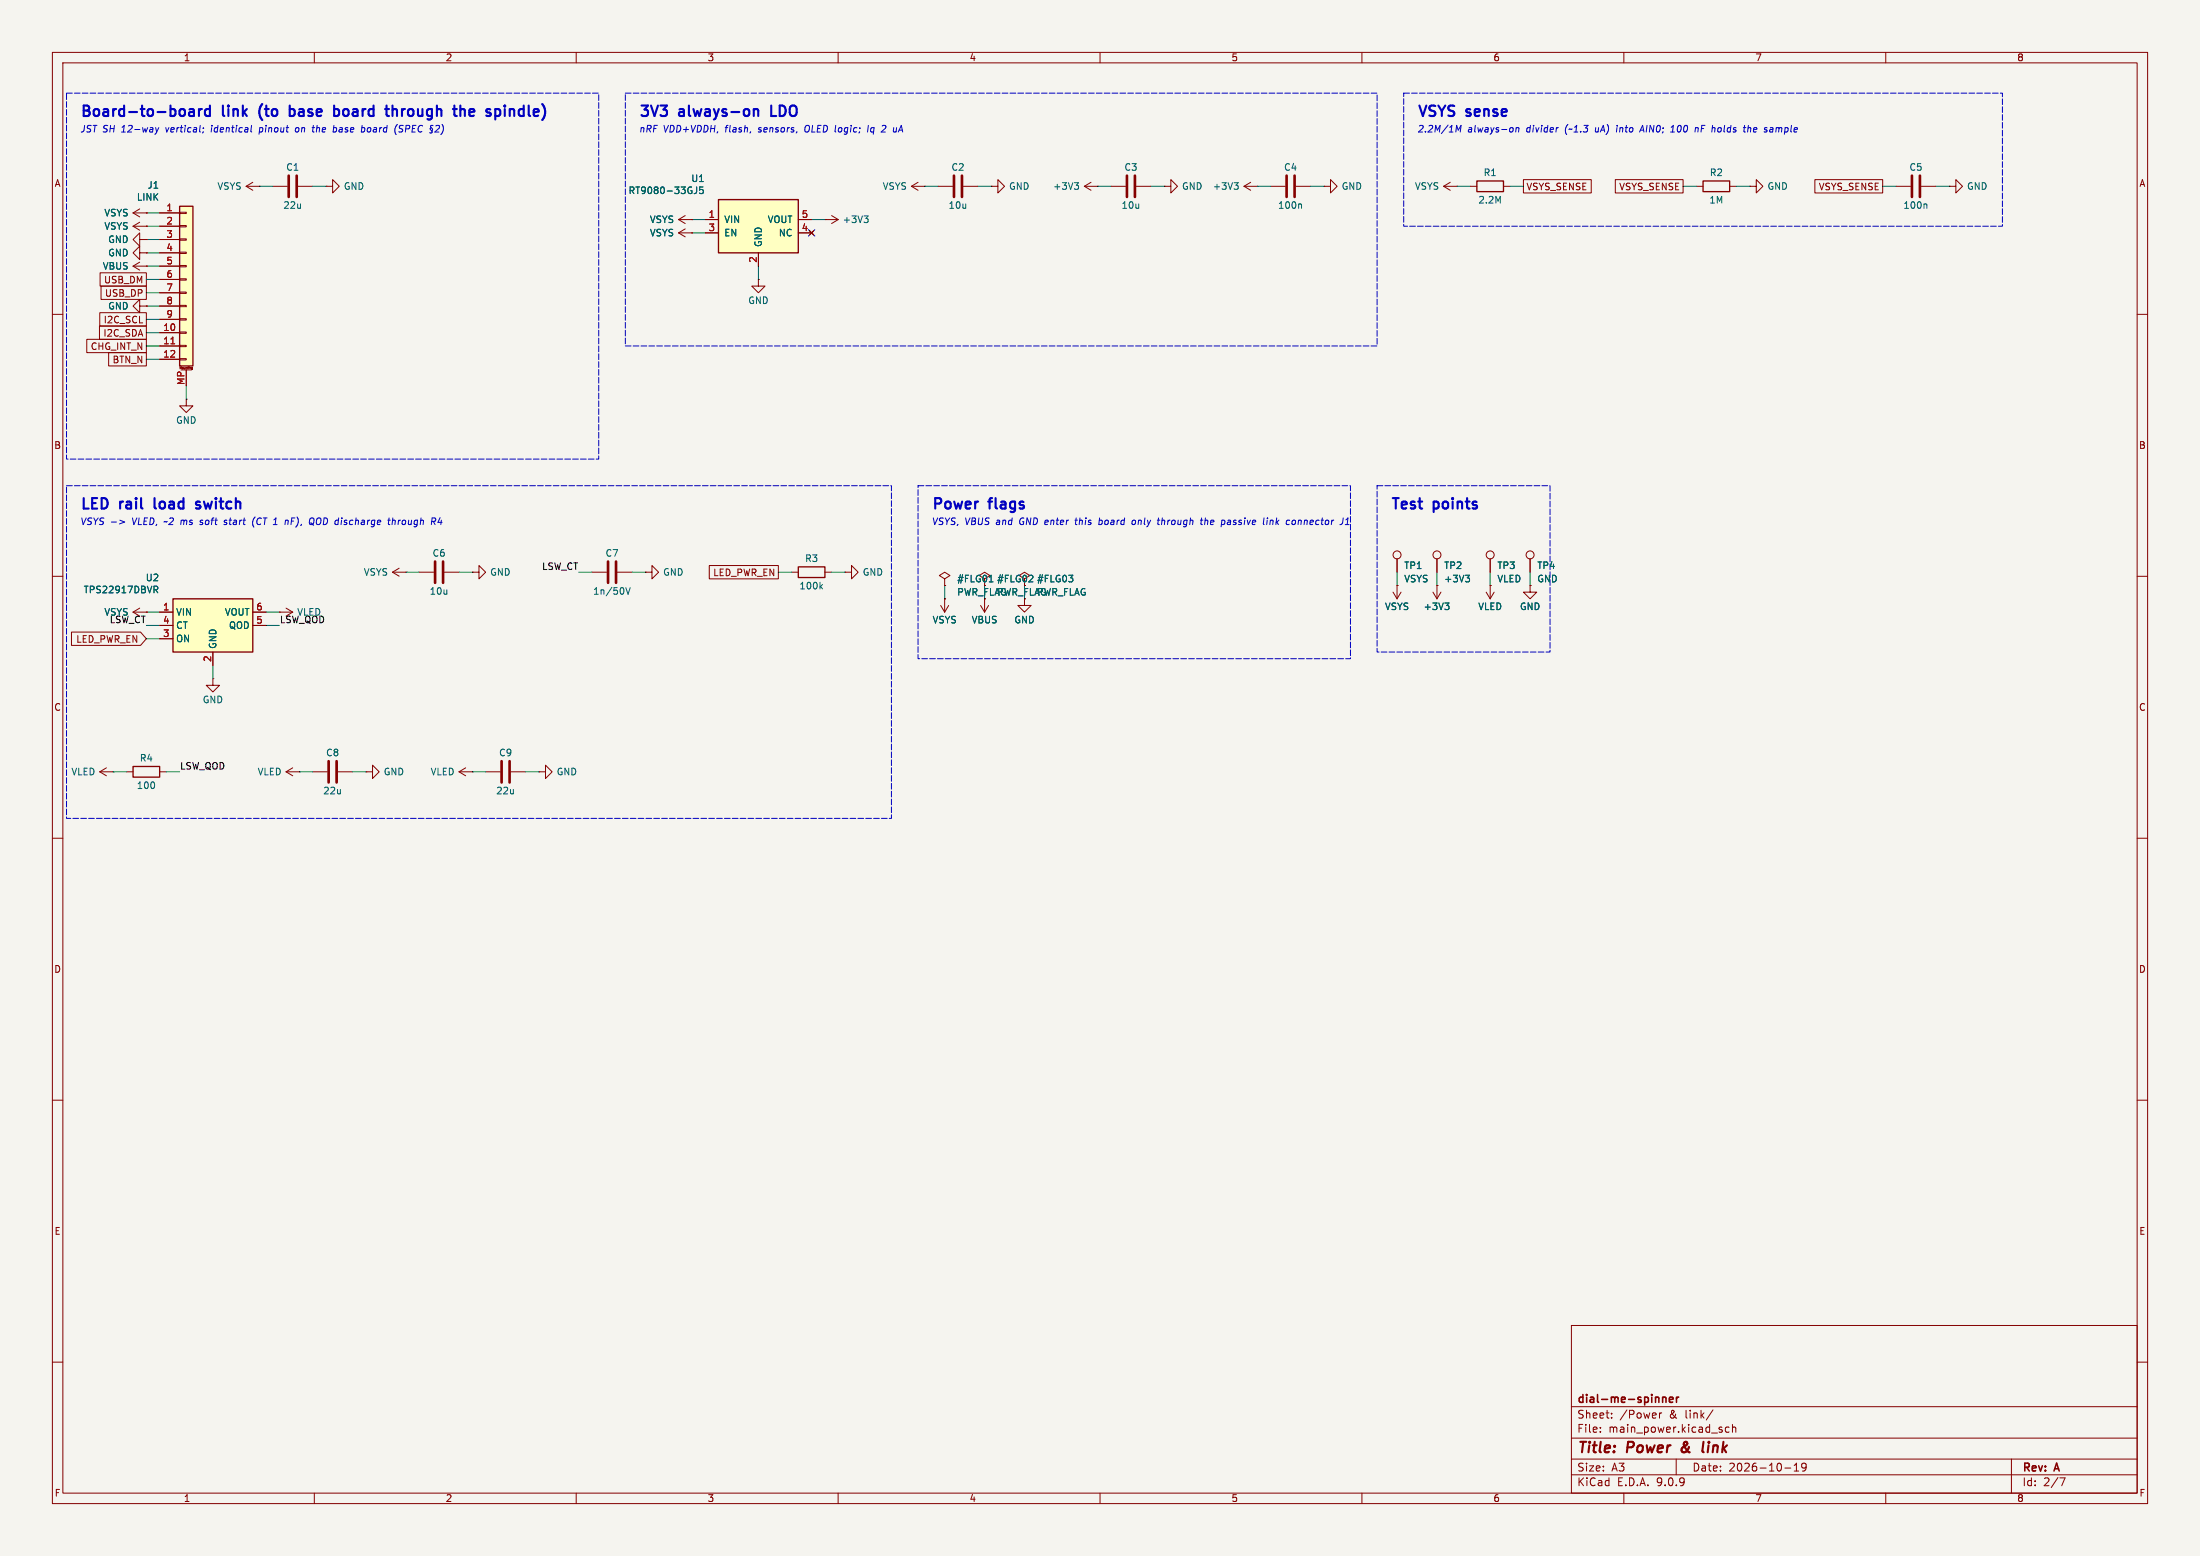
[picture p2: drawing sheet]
<svg xmlns="http://www.w3.org/2000/svg" width="420mm" height="297mm" viewBox="0 0 420 297" stroke-linecap="round" stroke-linejoin="round" font-family="sans-serif">
<path d="M0 0h420v297h-420z" fill="#f5f4ef" stroke="#f5f4ef" stroke-width=".19"/>
<g fill="none" stroke="#840000" stroke-width=".19">
<path d="M10 10h400v277h-400zM12 12h396v273h-396zM60 10v2M110 10v2M160 10v2M210 10v2M260 10v2M310 10v2M360 10v2M10 60h2M408 60h2M10 110h2"/>
<path d="M195.6 114.3v1.3h1.2l-1.2 1.2-1.3-1.2h1.3M408 110h2M10 160h2M408 160h2M10 210h2M408 210h2M300 253h108v32h-108zM10 260h2M300 278.5h108M300 274.5h108M300 268.5h108M305.5 273.2v.2"/>
<path d="M305.5 272.5v.1M307.7 270.5v.2M307.7 269.8v.1M316.8 269.7v1M317.2 269.7l-.3 .1-.1 .2M320 278.5v3M327 269.1l-1.3 1.9M330.1 272.5l-.4-.1-.3 .3 .1 .6h.6M330.7 272.5l.2-.1 .4 .1 .1 .9M330.7 271.9v1.5M342.5 279.7l.4-.4v1.5M344.8 279.9l-.3 .3h-.3l-.3-.3 .2-.5 .4-.1 .2 .1a.99 .99 0 0 1-.3 1.4h-.3"/>
<path d="M384 278.5v6.5M408 260h2M60 285v2M110 285v2M160 285v2M210 285v2M260 285v2M300 281.5h108M310 285v2M340.7 280.2h1.2M342.5 280.8h.9M360 285v2"/>
<path d="M393.2 282.1h1l-.6 1.5"/>
</g>
<path d="M321.2 276.3a.53 .53 0 0 0 0 .8M325.2 275.2l-.2 1.7 .2 .3" fill="none" stroke="#840000" stroke-width=".4"/>
<path d="M317.4 266.7v1M317.4 266.8l.2-.1 .4 .1v.9M318.7 267.2l.7-.2-.1-.2-.4-.1-.2 .2 .1 .7h.5M320 266.7v1M320.5 266.7l-.3 .1-.2 .2" fill="none" stroke="#840000" stroke-width=".3"/>
<path d="M137.2 38.1h15.2v10.2h-15.2z" fill="#ffffc2"/>
<path d="M137.2 38.1h15.2v10.2h-15.2z" fill="none" stroke="#840000" stroke-width=".25"/>
<g fill="none" stroke="#840000" stroke-width=".19">
<path d="M174 35.6l1.3 .7M174 35.6h2.5M175.3 34.8l-1.3 .8M176.5 35.6h.1M179.1 35.6h2.8M183.9 35.6h2.8M189.2 35.6h1.3v-1.3l1.3 1.3-1.3 1.2v-1.2M189.2 35.6h.1M207 35.6h2.5M207 35.6l1.3 .7M208.3 34.8l-1.3 .8M209.5 35.6h.1"/>
<path d="M212.1 35.6h2.8M216.9 35.6h2.8M222.2 35.6h1.3v-1.3l1.3 1.3-1.3 1.2v-1.2M222.2 35.6h.1M237.5 35.6h2.5M237.5 35.6l1.3 .7M238.8 34.8l-1.3 .8M240 35.6h.1M242.6 35.6h2.8M247.4 35.6h2.8M252.7 35.6h1.3v-1.3l1.3 1.3-1.3 1.2v-1.2M252.7 35.6h.1"/>
<path d="M129.5 41.9h2.6M129.5 44.5h2.6M129.5 44.5l1.3 .7M129.5 41.9l1.3 .8M130.8 43.7l-1.3 .8M130.8 41.1l-1.3 .8M132.1 44.5h.1M132.1 41.9h.1M134.6 41.9h2.6M134.6 44.5h2.6M144.8 48.3v2.5M152.4 41.9h2.5"/>
<path d="M152.4 44.5h2.5M154.6 44.1l.7 .7M155.3 44.1l-.7 .7M157.5 41.9h.1M157.5 41.9h2.5M158.7 41.1l1.3 .8M160 41.9l-1.3 .8M25.4 116.8l1.3 .8M25.4 116.8h2.5M26.7 116.1l-1.3 .7M27.9 116.8h.1M74.9 109.2l1.3 .8"/>
<path d="M74.9 109.2h2.6M76.2 108.5l-1.3 .7M77.5 109.2h.1M179.6 115.6l.7 1.2M180.3 114.3h.1M180.3 110.5l1.1-.6-1.1-.7-1 .7 1 .6v1.3M180.3 111.8h.1M180.3 114.3v2.5M181.1 115.6l-.8 1.2M187.2 115.6l.8 1.2M188 110.5l1-.6-1-.7-1.1 .7 1.1 .6v1.3M188 114.3v2.5"/>
<path d="M188.7 115.6l-.7 1.2M195.6 110.5l1-.6-1-.7-1 .7 1 .6v1.3"/>
</g>
<path d="M133 35.7l-.1 1.1-.4 .2M134.2 35.7h-.6l-.1 .6 .2-.1h.4l.2 .2-.1 .4-.2 .2-.5-.2M205.1 34.9h.8l-.4 .5M205.7 35.4l.2 .2v.3l-.2 .2M235.6 34.9h.8l-.4 .5M236.1 35.4l.3 .2v.3l-.3 .2M248.3 38.9l.2 .2v.7M164.9 41.2h.8l-.4 .5M165.5 41.7l.2 .2v.3l-.2 .3" fill="none" stroke="#006464" stroke-width=".19"/>
<path d="M182.1 33.5v4.1M183.6 33.5v4.1M215.1 33.5v4.1M216.7 33.5v4.1M245.6 33.5v4.1M247.1 33.5v4.1" fill="none" stroke="#840000" stroke-width=".51"/>
<path d="M33 114.3h15.3v10.2h-15.3z" fill="#ffffc2"/>
<path d="M33 114.3h15.3v10.2h-15.3zM152.4 108.2h5.1v2h-5.1zM25.4 146.3h5.1v2h-5.1z" fill="none" stroke="#840000" stroke-width=".25"/>
<g fill="none" stroke="#840000" stroke-width=".19">
<path d="M47 35.6l1.3 .7M47 35.6h2.5M48.3 34.8l-1.3 .8M49.5 35.6h.1M26.7 58.4v-1.2l-1.3 1.2 1.3 1.3v-1.3h1.2M27.9 58.4h.1M144.8 53.3v1.3h1.2l-1.2 1.3-1.3-1.3h1.3M144.8 53.3h.1M35.6 76.2v1.3h1.2l-1.2 1.2-1.3-1.2h1.3M35.6 76.2h.1M30.5 116.8h2.5M30.5 119.4h2.5"/>
<path d="M48.3 116.8h2.5M48.3 119.4h2.5M53.3 116.8h.1M53.3 116.8h2.6M54.6 116.1l1.3 .7M55.9 116.8l-1.3 .8M80 109.2h2.8M84.8 109.2h2.8M90.2 109.2h1.2v-1.2l1.3 1.2-1.3 1.3v-1.3M90.2 109.2h.1M113 109.2h2.8M117.9 109.2h2.7"/>
<path d="M123.2 109.2h1.3v-1.2l1.2 1.2-1.2 1.3v-1.3M123.2 109.2h.1M151.1 109.2h1.3M157.5 109.2h1.2M161.3 109.2h1.3v-1.2l1.2 1.2-1.2 1.3v-1.3M161.3 109.2h.1M30.5 121.9h2.5M40.6 124.5v2.5M24.1 147.3h1.3M30.5 147.3h1.2M59.7 147.3h2.8M64.5 147.3h2.8"/>
<path d="M87.6 147.3h2.6M87.6 147.3l1.3 .8M88.9 146.6l-1.3 .7M90.2 147.3h.1M92.7 147.3h2.8M97.5 147.3h2.8M102.9 147.3h1.2v-1.2l1.3 1.2-1.3 1.3v-1.3M102.9 147.3h.1"/>
</g>
<path d="M29.4 111.9h.5l.2 .2-.1 .4-.6 .1M29.7 112.6l.4 .6M119.5 112.2l.4 1.2 .4-1.2M156.7 111.9l.3 .5M157 111.6l-.5 .5" fill="none" stroke="#006464" stroke-width=".19"/>
<path d="M83.1 107.2v4.1M84.6 107.2v4.1M116.1 107.2v4.1M117.6 107.2v4.1M62.7 145.3v4.1M64.3 145.3v4.1M95.8 145.3v4.1M97.3 145.3v4.1" fill="none" stroke="#840000" stroke-width=".51"/>
<path d="M34.3 39.4h2.5v30.5h-2.5z" fill="#ffffc2"/>
<path d="M34.3 39.4h2.5v30.5h-2.5zM281.9 34.5h5.1v2.1h-5.1zM325.1 34.5h5.1v2.1h-5.1z" fill="none" stroke="#840000" stroke-width=".25"/>
<g fill="none" stroke="#840000" stroke-width=".19">
<path d="M26.7 39.9l-1.3 .7M52.1 35.6h2.8M56.9 35.6h2.8M62.2 35.6h1.3v-1.3l1.3 1.3-1.3 1.2v-1.2M62.2 35.6h.1M275.6 35.6h2.5M275.6 35.6l1.3 .7M276.9 34.8l-1.3 .8M278.1 35.6h.1M280.7 35.6h1.2M287 35.6h1.3M290.8 34.3h13v2.5h-13z"/>
<path d="M308.4 34.3h12.9v2.5h-12.9zM323.8 35.6h1.3M330.2 35.6h1.3M334 35.6h1.3v-1.3l1.2 1.3-1.2 1.2v-1.2M334 35.6h.1M346.5 34.3h12.9v2.5h-12.9zM361.9 35.6h2.8M366.8 35.6h2.8M372.1 35.6h1.3v-1.3l1.2 1.3-1.2 1.2v-1.2M372.1 35.6h.1M19 59.7h8.9v2.5h-8.9zM19.1 52.1h8.8v2.5h-8.8z"/>
<path d="M19.3 54.6h8.6v2.6h-8.6zM25.4 40.6h2.5M25.4 43.2h2.5M25.4 50.8h2.5M25.4 50.8l1.3 .8M25.4 40.6l1.3 .8M25.4 43.2l1.3 .7M26.7 45.7v-1.2l-1.3 1.2 1.3 1.3v-1.3h1.2M26.7 48.3v-1.3l-1.3 1.3 1.3 1.2v-1.2h1.2M26.7 50l-1.3 .8M26.7 42.4l-1.3 .8M27.9 50.8h.1"/>
<path d="M27.9 40.6h.1M27.9 45.7h.1M27.9 43.2h.1M27.9 48.3h.1M27.9 58.4h.1M30.5 40.6h3.8M30.5 43.2h3.8M30.5 45.7h3.8M30.5 48.3h3.8M30.5 50.8h3.8M30.5 53.3h3.8M30.5 55.9h3.8"/>
<path d="M30.5 58.4h3.8M34.3 40.5h1.3v.3h-1.3zM34.3 43.1h1.3v.2h-1.3zM34.3 45.6h1.3v.2h-1.3zM34.3 48.1h1.3v.3h-1.3zM34.3 50.7h1.3v.2h-1.3zM34.3 53.2h1.3v.3h-1.3zM34.3 55.8h1.3v.2h-1.3zM34.3 58.3h1.3v.2h-1.3zM132.1 41.9h.1M132.1 44.5h.1M134.6 41.9h2.6"/>
<path d="M134.6 44.5h2.6M144.8 48.3v2.5M152.4 41.9h2.5M152.4 44.5h2.5M154.6 44.1l.7 .7M155.3 44.1l-.7 .7M16.6 64.8h11.3v2.5h-11.3zM19 62.2h8.9v2.6h-8.9zM20.7 67.3h7.2v2.6h-7.2zM30.5 61h3.8M30.5 63.5h3.8M30.5 66h3.8"/>
<path d="M30.5 68.6h3.8M34.3 60.8h1.3v.3h-1.3zM34.3 63.4h1.3v.2h-1.3zM34.3 65.9h1.3v.3h-1.3zM34.3 68.5h1.3v.2h-1.3zM34.5 70.6h2.1M35.6 70.6v3.1M36.7 70.4h-.1v-.2l.1-.1v.4h-.1M27.9 116.8h.1M30.5 116.8h2.5M30.5 119.4h2.5M48.3 116.8h2.5"/>
<path d="M48.3 119.4h2.5M135.4 107.9h13.2v2.6h-13.2zM180.3 111.8h.1M180.3 114.3h.1M265.9 113l.8 1.3M266.7 111.8h.1M266.7 106.7v2.5M266.7 111.8v2.5M267.5 113l-.8 1.3M273.6 113l.7 1.3M274.3 111.8h.1M274.3 106.7v2.5"/>
<path d="M274.3 111.8v2.5M275.1 113l-.8 1.3M283.7 113l.8 1.3M284.5 111.8h.1M284.5 106.7v2.5M284.5 111.8v2.5M285.2 113l-.7 1.3M292.1 111.8v1.2h1.3l-1.3 1.3-1.3-1.3h1.3M292.1 111.8h.1M292.1 106.7v2.5M13.6 120.6h13.2l1.1 1.3-1.1 1.3h-13.2zM30.5 121.9h2.5"/>
<path d="M40.6 129.5v1.3h1.3l-1.3 1.3-1.2-1.3h1.2M40.6 129.5h.1M40.6 124.5v2.5M19 147.3h2.6M19 147.3l1.3 .8M20.3 146.6l-1.3 .7M21.6 147.3h.1M54.6 147.3l1.3 .8M54.6 147.3h2.5M55.9 146.6l-1.3 .7M57.1 147.3h.1M69.8 147.3h1.3v-1.2l1.3 1.2-1.3 1.3v-1.3"/>
<path d="M69.8 147.3h.1"/>
<circle cx="266.7" cy="105.9" r=".76"/>
<circle cx="274.3" cy="105.9" r=".76"/>
<circle cx="284.5" cy="105.9" r=".76"/>
<circle cx="292.1" cy="105.9" r=".76"/>
</g>
<path d="M32.6 65.6h.8" fill="none" stroke="#a90000" stroke-width=".19"/>
<path d="M55.1 33.5v4.1M56.6 33.5v4.1M365 33.5v4.1M366.5 33.5v4.1" fill="none" stroke="#840000" stroke-width=".51"/>
<path d="M133 35.7l-.1 1.1-.4 .2M134.2 35.7h-.6l-.1 .6 .2-.1h.4l.2 .2-.1 .4-.2 .2-.5-.2M367.7 38.9l.1 .2v.7M29.4 111.9h.5l.2 .2-.1 .4-.6 .1M29.7 112.6l.4 .6M275.8 115.1h.8l-.4 .5M276.4 115.6l.2 .2v.3l-.2 .3M279.8 109.8h.7l-.4 .5M280.3 110.3l.2 .2v.3l-.2 .3" fill="none" stroke="#006464" stroke-width=".19"/>
<g fill="none" stroke="#009600" stroke-width=".19">
<path d="M49.5 35.6h2.6M59.7 35.6h2.5M176.5 35.6h2.6M186.7 35.6h2.5M209.5 35.6h2.6M219.7 35.6h2.5M240 35.6h2.6M250.2 35.6h2.5M278.1 35.6h2.6M288.3 35.6h2.5M321.3 35.6h2.5M331.5 35.6h2.5"/>
<path d="M359.4 35.6h2.5M369.6 35.6h2.5M27.9 43.2h2.6M27.9 40.6h2.6M27.9 48.3h2.6M27.9 58.4h2.6M27.9 55.9h2.6M27.9 53.3h2.6M27.9 50.8h2.6M27.9 45.7h2.6M132.1 44.5h2.5M132.1 41.9h2.5"/>
<path d="M144.8 50.8v2.5M154.9 41.9h2.6M27.9 63.5h2.6M27.9 61h2.6M27.9 66h2.6M27.9 68.6h2.6M35.6 73.7v2.5M27.9 116.8h2.6M27.9 119.4h2.6M50.8 116.8h2.5M50.8 119.4h2.5M77.5 109.2h2.5"/>
<path d="M87.6 109.2h2.6M110.5 109.2h2.5M120.6 109.2h2.6M148.6 109.2h2.5M158.7 109.2h2.6M180.3 111.8v2.5M188 111.8v2.5M195.6 111.8v2.5M266.7 109.2v2.6M274.3 109.2v2.6M284.5 109.2v2.6M292.1 109.2v2.6"/>
<path d="M27.9 121.9h2.6M40.6 127v2.5M21.6 147.3h2.5M31.7 147.3h2.6M57.1 147.3h2.6M67.3 147.3h2.5M90.2 147.3h2.5M100.3 147.3h2.6"/>
</g>
<path d="M154.3 43.8l1.2 1.3M155.5 43.8l-1.2 1.3" fill="none" stroke="#000084" stroke-width=".19"/>
<g fill="none" stroke="#0000c2" stroke-width=".19">
<path d="M29.7 24.4l.2 .8M29.9 25.2l-.2 .3M30.3 24.4l-.4 .8M38.8 25.1l-.1 .3M38.8 24.4v.1M47.9 25.1l.1 .1M48 23.9l-.1 1.1M49.5 25.1l.1 .1M49.6 24.4l-.2 1.2M56.9 24.4l-.4 .1-.1 .5 .1 .1 .3 .1M59.6 24.4h.5M59.7 25.1l.3 .1"/>
<path d="M59.8 23.9l-.1 1.1M63.7 24.4h.4l.2 .2-.1 .5-.5 .1M69.2 24.4l.4 .1v.5l-.1 .1-.4 .1M75.9 23.8l-.2 .2M76.1 25.1l.5 .1M83.8 24.5l-.8 .7h.8M84.6 24.8l-.4 .9M143.3 25.1l-.1 .2M153.8 24.1a.95 .95 0 0 0 0 1M165.8 23.9l-.2 1.3M168.6 23.9h.3M169 24.5l-.8 .7h.8"/>
<path d="M171.1 25.1l-.2 .1M171.2 24.4l-.1 .8M278.1 23.9l.3 .9 .5-.9-.1 1.3M288.7 24.4l.2 .2-.2 .5M289.4 24.5l.2-.1h.3v.8M289.5 24.4l-.2 .8M308.7 24.4l-.1 .8M308.7 23.9v.2M313.2 24.8h.6M313.6 23.9l-.6 1.3M318.9 25.2h.7M319 24.3l.4-.4-.1 1.3"/>
<path d="M323.7 24.5l.2-.1h.3l-.1 .8M323.7 24.4l-.1 .8M332.8 24.4h.5M333.1 25.2h.1M333.8 23.9l-.2 1.3M334.2 24.4h-.3l-.2 .1M338.3 24.4h-.4M338.3 24.7h-.3l-.2 .2 .1 .2 .4 .1M22.9 99.3l.9 .3-1 .4M38.4 99.3l-.2 .2 .2 .2M43.2 99.3h-.3l-.1 .2 .3 .2M48.4 99a1.42 1.42 0 0 0 .1 1.6"/>
<path d="M48.7 98.7l-.2 .2M54.9 99.3l.1 .2-.1 .6M59.4 99.8l.5 .5M59.5 98.9h.3a.75 .75 0 0 1-.5 1.2M74 99.3h.5M74.3 98.9l-.2 1.1 .3 .1M74.9 99.4l.2-.1h.3v.8M75 98.9l-.2 1.2M82.5 98.9h.5l.2 .2-.2 .4h-.6M82.7 99.5l.4 .6M84 98.8l-.4 .9h.8M84.3 99.3l-.1 .8"/>
<path d="M205.2 99.3h.5M205.4 98.9l-.1 1.1 .3 .1M209.9 98.9l-.1 1.2M210.2 99.3h-.3M216.7 99.3h-.4l-.2 .6 .2 .2 .4-.1M220.9 99.3h.5M221.9 98.9l-.2 1.2M229.2 99.3h.4M229.4 98.9l-.1 1.1 .2 .1M230.1 98.9l-.1 1.2M230.2 99.3l-.1 .1M233.7 99.3l.1 .2-.1 .5"/>
<path d="M241.9 99.3l-.1 .8M242 98.9v.1M242.5 99.3l-.1 .8M247.1 99.3l-.4 .1-.1 .5 .2 .2h.3M256.4 98.9l-.1 .9-.2 .3M256.9 99.2l.4-.3-.1 1.2M38.1 100.1h.4M42.7 100.1h.5M209.8 100.1h.3M221.1 100.1h.2M256.8 100.1h.7"/>
</g>
<g fill="none" stroke="#0000c2" stroke-width=".4">
<path d="M50.1 19.9l-.4 .5M103.5 19.9l.4 .5M16.9 20.3l-.3-.2h-.6v2M23.7 20.1v2M27.1 20.1v1.8M32.6 20.1v2M36.2 20.9h.7l.1 1.2M36.2 22h.8M37 21.3l-.8 .2M38 20.8v1.3M38.6 20.8l-.4 .1-.2 .3M40.1 20.9l-.6-.1-.4 .4v.6l.2 .2h.8"/>
<path d="M40.1 20.1v2M42.6 20.1v1.8M43.6 20.1v.2M46.4 20.1v2M50.8 20.1v1.8M55.3 20.9l.6-.1 .3 .2M55.3 20.1v2M56.2 22l-.3 .1-.6-.1M63.8 20.1v2M64 20.8h.4l.3 .4-.1 .8-.2 .1h-.4M71.3 20.1v2M73.8 20.1v1.8"/>
<path d="M74.9 21a.5 .5 0 0 1 .9 .1v1M74.9 20.1v2M83.4 20.1v2M86.7 20.1v1.8M87.9 20.1v2M88.2 20.8h.3l.2 .3v1M89.9 20.8l-.3 .3v.8l.3 .2M90.6 21.3l-1 .2M96.4 20.1v.2M96.4 20.8v1.3M100 20.1v2M100.9 20.1v1.8"/>
<path d="M122.5 20.1h1.2l-.7 .8M124.3 20.1l.6 2 .7-2M126.1 20.1h1.2l-.6 .8M131.5 20.1v1.8M144 20.9h.7l.1 1.2M147.2 20.1v2h1M149.8 20.4l-.5-.3h-.5v2M150.8 20.4a.68 .68 0 0 1 1.2 0M271 20.1l.6 2 .7-2M274 20.2l-.8-.1-.2 .2M274.6 20.1l.6 1.1 .7-1.1M277.6 20.2l-.7-.1-.3 .2"/>
<path d="M16 95.1v2M18.6 95.1h-1v2M20.4 95.4l-.5-.3h-.5v2M26 95.1v.2M26.9 95.1v1.7M29.5 95.1l.1 1.9M35 95.1v2M38.2 95.8l-.5-.1-.3 .3 .1 .3 .7 .2v.5h-.8M41.2 95.1v.2M42.2 95.1v1.7M45 95.1v2M179.6 95.3l-.3-.2h-.8v2"/>
<path d="M189.4 95.1l-.4 .1-.1 .2M190.1 95.1v1.7M265.9 95.1h1.1M266.5 95.1v2M271 95.1v1.7M277.3 95.1v.2M280.1 95.1v1.7"/>
</g>
<path d="M12.7 17.8h101.6v69.8h-101.6zM119.4 17.8h143.5v48.2h-143.5zM268 17.8h114.3v25.4h-114.3zM12.7 92.7h157.5v63.5h-157.5zM175.3 92.7h82.5v33h-82.5zM262.9 92.7h33v31.8h-33z" fill="none" stroke="#0000c2" stroke-width=".19" stroke-dasharray="1.1 .4"/>
<g font-size="2.8" fill="#0000c2">
<text x="15.2" y="23.3">Board-to-board</text>
<text x="42.6" y="23.3">link</text>
<text x="50.4" y="23.3">(to</text>
<text x="57" y="23.3">base</text>
<text x="66.2" y="23.3">board</text>
<text x="77" y="23.3">through</text>
<text x="90.8" y="23.3">the</text>
<text x="97.8" y="23.3">spindle)</text>
<text x="121.9" y="23.3">3V3</text>
<text x="129.8" y="23.3">always-on</text>
<text x="148.1" y="23.3">LDO</text>
<text x="270.5" y="23.3">VSYS</text>
<text x="280.1" y="23.3">sense</text>
<text x="15.2" y="98.2">LED</text>
<text x="23" y="98.2">rail</text>
<text x="30.4" y="98.2">load</text>
<text x="39.2" y="98.2">switch</text>
<text x="177.8" y="98.2">Power</text>
<text x="189" y="98.2">flags</text>
<text x="265.4" y="98.2">Test</text>
<text x="273.8" y="98.2">points</text>
</g>
<g font-size="2.8" fill="#840000">
<text x="301" y="277.9">Title:</text>
<text x="310.6" y="277.9">Power</text>
<text x="321.8" y="277.9">&amp;</text>
<text x="326.6" y="277.9">link</text>
</g>
<g font-size="2.1" fill="#840000">
<text x="301" y="268.2">dial-me-spinner</text>
<text x="301" y="273.7">File:</text>
<text x="301" y="271">Sheet:</text>
<text x="307.1" y="273.7">main_power.kicad_sch</text>
<text x="309.2" y="271">/Power</text>
<text x="318.7" y="271">&amp;</text>
<text x="321.9" y="271">link/</text>
<text x="301" y="281.1">Size:</text>
<text x="307.6" y="281.1">A3</text>
<text x="323" y="281.1">Date:</text>
<text x="330" y="281.1">2026-10-19</text>
<text x="386" y="281.3">Rev:</text>
<text x="392.4" y="281.3">A</text>
<text x="301" y="283.9">KiCad</text>
<text x="308.7" y="283.9">E.D.A.</text>
<text x="316.3" y="283.9">9.0.9</text>
<text x="386" y="283.9">Id:</text>
<text x="390.1" y="283.9">2/7</text>
</g>
<g font-size="1.8" fill="#840000">
<text x="35" y="11.9">1</text>
<text x="85" y="11.9">2</text>
<text x="135" y="11.9">3</text>
<text x="185" y="11.9">4</text>
<text x="235" y="11.9">5</text>
<text x="285" y="11.9">6</text>
<text x="335" y="11.9">7</text>
<text x="385" y="11.9">8</text>
<text x="10.3" y="35.9">A</text>
<text x="408.3" y="35.9">A</text>
<text x="291.3" y="36.5">VSYS_SENSE</text>
<text x="309" y="36.5">VSYS_SENSE</text>
<text x="347.1" y="36.5">VSYS_SENSE</text>
<text x="19.8" y="54.3">USB_DM</text>
<text x="19.9" y="56.8">USB_DP</text>
<text x="19.6" y="64.5">I2C_SDA</text>
<text x="19.7" y="61.9">I2C_SCL</text>
<text x="17.2" y="67">CHG_INT_N</text>
<text x="21.4" y="69.5">BTN_N</text>
<text x="10.3" y="85.9">B</text>
<text x="408.2" y="85.9">B</text>
<text x="136.1" y="110.2">LED_PWR_EN</text>
<text x="182.6" y="111.4">#FLG01 #FLG02 #FLG03</text>
<text x="182.6" y="113.9">PWR_FLAG</text>
<text x="190.3" y="113.9">PWR_FLAG</text>
<text x="14.5" y="122.9">LED_PWR_EN</text>
<text x="10.3" y="135.9">C</text>
<text x="408.2" y="135.9">C</text>
<text x="10.3" y="185.9">D</text>
<text x="408.2" y="185.9">D</text>
<text x="10.3" y="235.9">E</text>
<text x="408.3" y="235.9">E</text>
<text x="10.3" y="285.9">F</text>
<text x="35" y="286.9">1</text>
<text x="85" y="286.9">2</text>
<text x="135" y="286.9">3</text>
<text x="185" y="286.9">4</text>
<text x="235" y="286.9">5</text>
<text x="285" y="286.9">6</text>
<text x="335" y="286.9">7</text>
<text x="385" y="286.9">8</text>
<text x="408.3" y="285.9">F</text>
</g>
<g font-size="1.8" fill="#0000c2">
<text x="15.2" y="25.6">JST SH 12-way</text>
<text x="31.9" y="25.6">vertical;</text>
<text x="40.7" y="25.6">identical</text>
<text x="50.1" y="25.6">pinout</text>
<text x="57.2" y="25.6">on</text>
<text x="60.7" y="25.6">the</text>
<text x="64.8" y="25.6">base</text>
<text x="70.4" y="25.6">board</text>
<text x="77" y="25.6">(SPEC</text>
<text x="121.9" y="25.6">nRF VDD+VDDH,</text>
<text x="138.5" y="25.6">flash,</text>
<text x="145" y="25.6">sensors,</text>
<text x="154.1" y="25.6">OLED logic;</text>
<text x="166.4" y="25.6">Iq</text>
<text x="169.4" y="25.6">2</text>
<text x="171.7" y="25.6">uA</text>
<text x="270.5" y="25.6">2.2M/1M</text>
<text x="280.1" y="25.6">always-on</text>
<text x="291.5" y="25.6">divider</text>
<text x="299" y="25.6">(~1.3</text>
<text x="304.9" y="25.6">uA)</text>
<text x="309.2" y="25.6">into</text>
<text x="314" y="25.6">AIN0;</text>
<text x="320" y="25.6">100</text>
<text x="324.8" y="25.6">nF holds</text>
<text x="334.5" y="25.6">the</text>
<text x="338.7" y="25.6">sample</text>
<text x="15.2" y="100.5">VSYS -&gt;</text>
<text x="25.3" y="100.5">VLED, ~2</text>
<text x="34.9" y="100.5">ms</text>
<text x="38.8" y="100.5">soft</text>
<text x="43.6" y="100.5">start</text>
<text x="49.2" y="100.5">(CT 1</text>
<text x="55.8" y="100.5">nF),</text>
<text x="60.7" y="100.5">QOD discharge</text>
<text x="76.2" y="100.5">through</text>
<text x="177.8" y="100.5">VSYS, VBUS and</text>
<text x="194.9" y="100.5">GND enter</text>
<text x="205.9" y="100.5">this</text>
<text x="210.6" y="100.5">board</text>
<text x="217.1" y="100.5">only</text>
<text x="222.2" y="100.5">through</text>
<text x="230.7" y="100.5">the</text>
<text x="234.8" y="100.5">passive</text>
<text x="243" y="100.5">link</text>
<text x="247.6" y="100.5">connector</text>
</g>
<g font-size="1.8" fill="#006464">
<text x="54.5" y="32.8">C1</text>
<text x="131.9" y="34.9">U1</text>
<text x="181.5" y="32.8">C2</text>
<text x="214.6" y="32.8">C3</text>
<text x="245" y="32.8">C4</text>
<text x="283.1" y="33.8">R1</text>
<text x="326.3" y="33.8">R2</text>
<text x="364.4" y="32.8">C5</text>
<text x="19.8" y="41.5">VSYS</text>
<text x="26" y="38.5">LINK</text>
<text x="28.1" y="36.2">J1</text>
<text x="41.4" y="36.4">VSYS</text>
<text x="54" y="40.1">22u</text>
<text x="65.5" y="36.4">GND</text>
<text x="119.9" y="37.2">RT9080-33GJ5</text>
<text x="168.4" y="36.4">VSYS</text>
<text x="181" y="40.1">10u</text>
<text x="192.5" y="36.4">GND</text>
<text x="201" y="36.4">+3V3</text>
<text x="214" y="40.1">10u</text>
<text x="225.6" y="36.4">GND</text>
<text x="231.4" y="36.4">+3V3</text>
<text x="243.9" y="40.1">100n</text>
<text x="256" y="36.4">GND</text>
<text x="270" y="36.4">VSYS</text>
<text x="282.1" y="39">2.2M</text>
<text x="326.2" y="39">1M</text>
<text x="337.3" y="36.4">GND</text>
<text x="363.3" y="40.1">100n</text>
<text x="375.4" y="36.4">GND</text>
<text x="19.8" y="44">VSYS</text>
<text x="20.6" y="46.6">GND</text>
<text x="124" y="45.3">VSYS</text>
<text x="124" y="42.8">VSYS</text>
<text x="138.2" y="42.8">VIN</text>
<text x="138.2" y="45.3">EN</text>
<text x="145.6" y="47.2" transform="rotate(-90 145.6 47.2)">GND</text>
<text x="146.5" y="42.8">VOUT</text>
<text x="148.6" y="45.3">NC</text>
<text x="160.8" y="42.8">+3V3</text>
<text x="19.5" y="51.7">VBUS</text>
<text x="20.6" y="49.1">GND</text>
<text x="20.6" y="59.3">GND</text>
<text x="142.7" y="58.2">GND</text>
<text x="33.5" y="81.1">GND</text>
<text x="82.5" y="106.5">C6</text>
<text x="115.5" y="106.5">C7</text>
<text x="153.6" y="107.5">R3</text>
<text x="15.9" y="113.4">TPS22917DBVR</text>
<text x="27.7" y="111.1">U2</text>
<text x="69.4" y="110.1">VSYS</text>
<text x="81.9" y="113.7">10u</text>
<text x="93.5" y="110.1">GND</text>
<text x="113.1" y="113.7">1n/50V</text>
<text x="126.5" y="110.1">GND</text>
<text x="152.5" y="112.7">100k</text>
<text x="164.6" y="110.1">GND</text>
<text x="197.9" y="113.9">PWR_FLAG</text>
<text x="268" y="108.8">TP1</text>
<text x="268" y="111.4">VSYS</text>
<text x="275.6" y="108.8">TP2</text>
<text x="275.6" y="111.4">+3V3</text>
<text x="285.8" y="108.8">TP3</text>
<text x="285.8" y="111.4">VLED</text>
<text x="293.4" y="108.8">TP4</text>
<text x="293.4" y="111.4">GND</text>
<text x="19.8" y="117.7">VSYS</text>
<text x="33.5" y="117.7">VIN</text>
<text x="42.8" y="117.7">VOUT</text>
<text x="177.9" y="119.2">VSYS</text>
<text x="185.4" y="119.2">VBUS</text>
<text x="193.5" y="119.2">GND</text>
<text x="264.3" y="116.6">VSYS</text>
<text x="271.7" y="116.6">+3V3</text>
<text x="282.1" y="116.6">VLED</text>
<text x="290.1" y="116.6">GND</text>
<text x="33.5" y="120.2">CT</text>
<text x="33.5" y="122.8">ON</text>
<text x="41.5" y="124" transform="rotate(-90 41.5 124)">GND</text>
<text x="43.6" y="120.2">QOD</text>
<text x="38.6" y="134.4">GND</text>
<text x="13.5" y="148.2">VLED</text>
<text x="26.6" y="145.6">R4</text>
<text x="49.1" y="148.2">VLED</text>
<text x="62.2" y="144.6">C8</text>
<text x="73.2" y="148.2">GND</text>
<text x="82.1" y="148.2">VLED</text>
<text x="95.2" y="144.6">C9</text>
<text x="106.2" y="148.2">GND</text>
<text x="26" y="150.8">100</text>
<text x="61.6" y="151.8">22u</text>
<text x="94.6" y="151.8">22u</text>
</g>
<g font-size="1.8" fill="#a90000">
<text x="31.7" y="40.4">1</text>
<text x="135.2" y="41.7">1</text>
<text x="153" y="41.7">5</text>
<text x="31.7" y="42.9">2</text>
<text x="31.7" y="45.5">3</text>
<text x="135.2" y="44.2">3</text>
<text x="153" y="44.2">4</text>
<text x="31.7" y="48">4</text>
<text x="31.7" y="50.5">5</text>
<text x="31.7" y="53.1">6</text>
<text x="144.5" y="50.2" transform="rotate(-90 144.5 50.2)">2</text>
<text x="31.7" y="55.6">7</text>
<text x="31.7" y="58.2">8</text>
<text x="31.1" y="63.2">10</text>
<text x="31.1" y="65.8">11</text>
<text x="31.7" y="60.7">9</text>
<text x="31.1" y="68.3">12</text>
<text x="35.3" y="73.6" transform="rotate(-90 35.3 73.6)">MP</text>
<text x="31" y="116.6">1</text>
<text x="31" y="119.1">4</text>
<text x="48.8" y="116.6">6</text>
<text x="48.8" y="119.1">5</text>
<text x="31" y="121.7">3</text>
<text x="40.4" y="126.4" transform="rotate(-90 40.4 126.4)">2</text>
</g>
<g font-size="1.8" fill="#0f0f0f">
<text x="103.4" y="108.9">LSW_CT</text>
<text x="20.8" y="119">LSW_CT</text>
<text x="53.3" y="119">LSW_QOD</text>
<text x="56.6" y="117.7">VLED</text>
<text x="34.3" y="147">LSW_QOD</text>
</g>
<text font-size=".5" fill="#840000" x="34.2" y="70.6">Mounting</text>
</svg>
